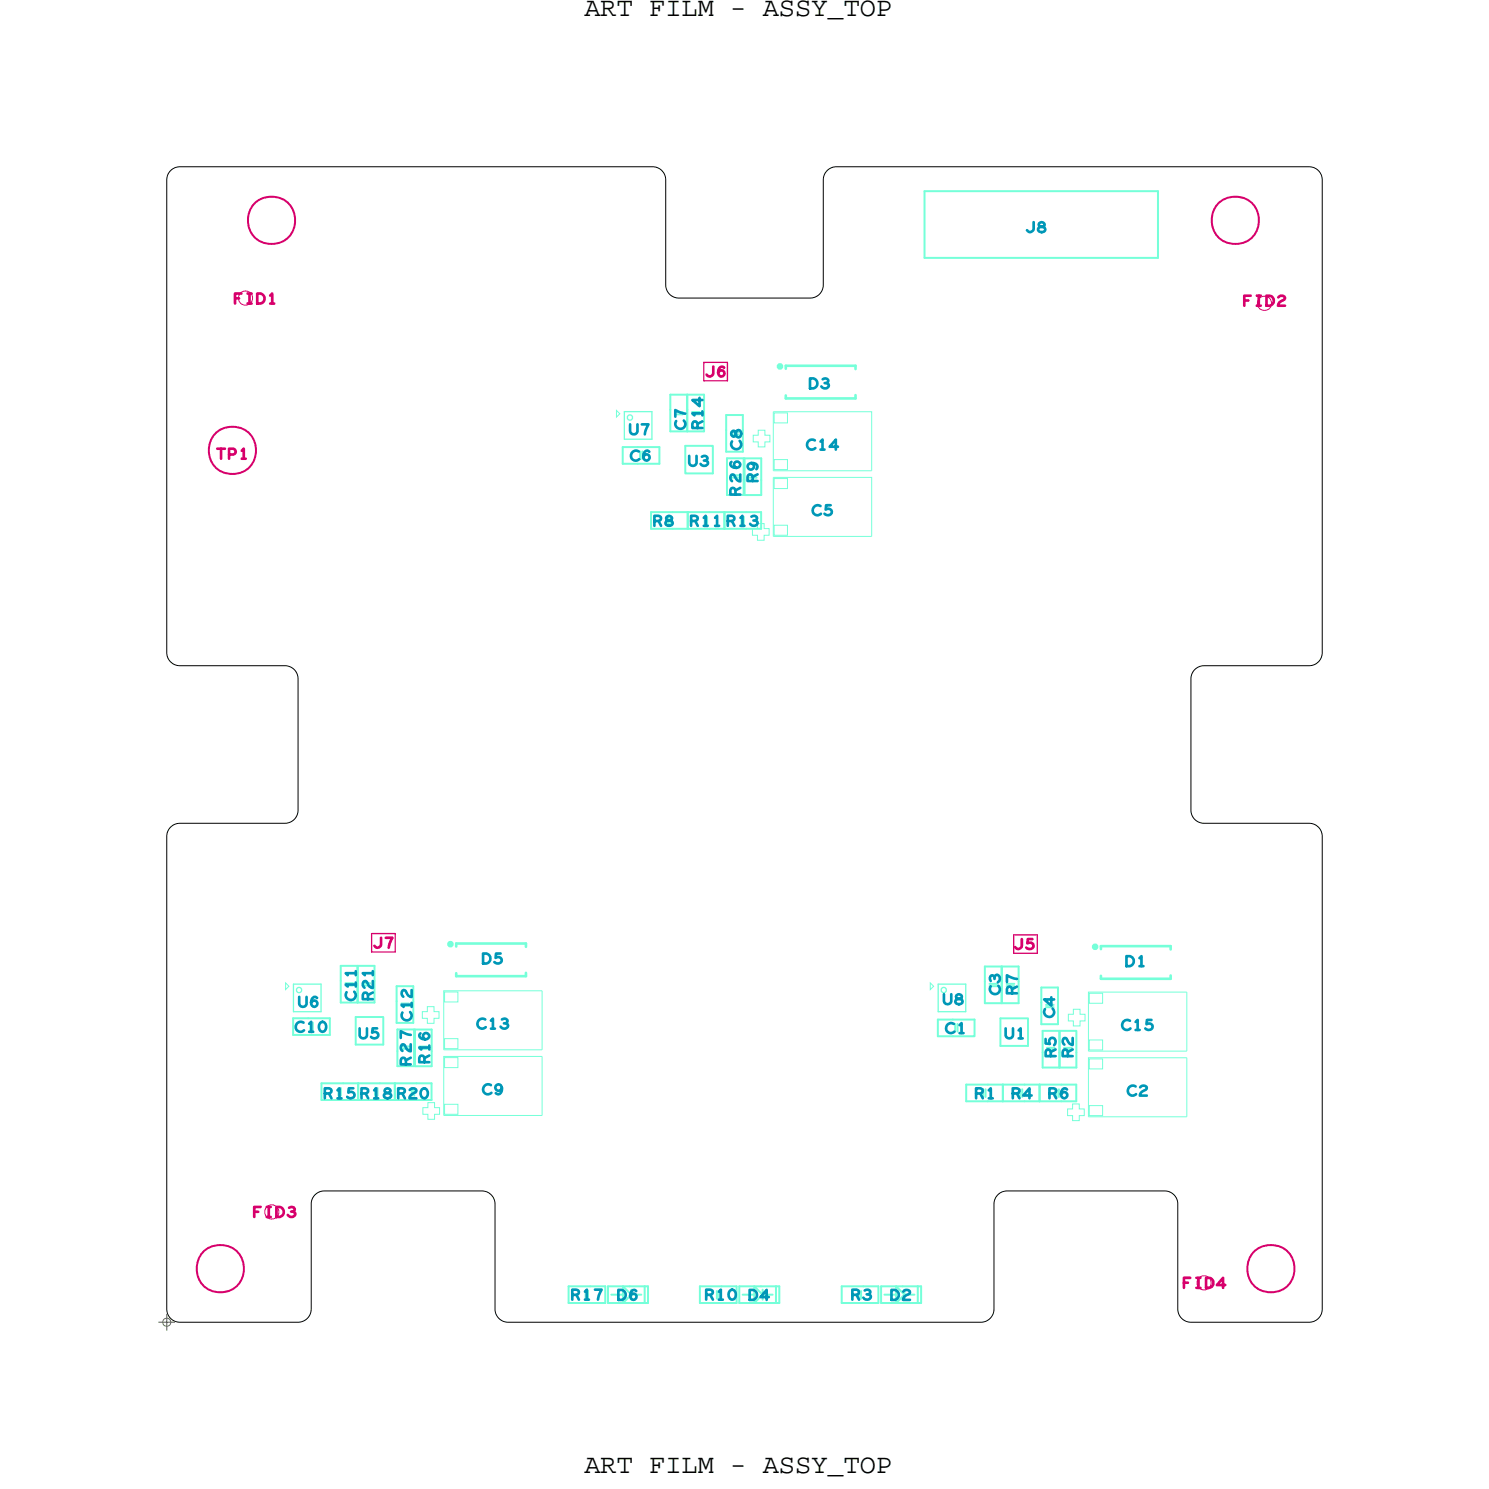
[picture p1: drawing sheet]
<svg xmlns="http://www.w3.org/2000/svg" width="113mm" height="113mm" viewBox="0 0 113 113" stroke-linecap="round" stroke-linejoin="round" font-family="sans-serif">
<!-- layer: Board Outline -->
<path d="M13 13l.3-.2 .4-.1h36a1 1 0 0 1 1 1v8.1a1 1 0 0 0 1 .9h10.1a1 1 0 0 0 .9-1v-8.1a1 1 0 0 1 1-.9h36.1a1 1 0 0 1 .9 1v36.1a1 1 0 0 1-1 .9h-8.1a1 1 0 0 0-.9 1v10.1a1 1 0 0 0 1 .9h8.1a1 1 0 0 1 .9 1v36.1a1 1 0 0 1-1 .9h-9.1a1 1 0 0 1-.9-1v-8.1a1 1 0 0 0-1-.9h-12.1a1 1 0 0 0-.9 1v8.1a1 1 0 0 1-1 .9h-36.1a1 1 0 0 1-.9-1v-8.1a1 1 0 0 0-1-.9h-12.1a1 1 0 0 0-.9 1v8.1a1 1 0 0 1-1 .9h-9.1a1 1 0 0 1-.9-1v-36.1a1 1 0 0 1 1-.9h8.1a1 1 0 0 0 .9-1v-10.1a1 1 0 0 0-1-.9h-8.1a1 1 0 0 1-.9-1v-36l.1-.4z" fill="none" stroke="#000" stroke-width=".08"/>
<!-- layer: Components -->
<g fill="none" stroke="#75ffd9" stroke-width=".08">
<path d="M46.9 31.3l.3 .2-.3 .3zM57.4 33.1h.3v-.3h.6v.3h.3v.6h-.3v.3h-.6v-.3h-.3zM57.7 39.9h.5v.4h.4v.5h-.4v.3h-.5v-.3h-.4v-.5h.4zM58.9 36.4h7.5v4.5h-7.5zM58.9 31.4h7.5v4.5h-7.5zM59 36.4h1v.8h-1zM59 31.4h1v.8h-1zM59 35h1v.8h-1zM59 40h1v.8h-1zM21.7 74.9l.3 .2-.3 .3zM32.5 76.7h.6v.3h.3v.6h-.3v.3h-.6v-.3h-.3v-.6h.3zM33.8 75.5h7.5v4.5h-7.5z"/>
<path d="M33.9 75.5h1v.8h-1zM33.9 79.1h1v.8h-1zM70.8 74.9l.3 .2-.3 .3zM81.7 76.9h.6v.3h.3v.6h-.3v.3h-.6v-.3h-.3v-.6h.3zM82.9 75.6h7.5v4.5h-7.5zM83 75.6h1v.8h-1zM83 79.2h1v.8h-1zM32.6 84h.5v.4h.4v.5h-.4v.3h-.5v-.3h-.4v-.5h.4zM33.8 80.5h7.5v4.5h-7.5zM33.9 80.5h1v.8h-1zM33.9 84.1h1v.8h-1zM81.7 84.1h.5v.4h.4v.5h-.4v.3h-.5v-.3h-.4v-.5h.4z"/>
<path d="M82.9 80.6h7.5v4.5h-7.5zM83 80.6h1v.8h-1zM83 84.2h1v.8h-1z"/>
</g>
<path d="M47.6 31.4h2.1v2.1h-2.1zM47.8 31.7l.2-.1 .2 .1v.2l-.2 .1-.2-.1zM22.4 75h2.1v2.1h-2.1zM22.6 75.3l.2-.1 .2 .1v.2l-.2 .1-.2-.1zM71.5 75h2.1v2.1h-2.1zM71.7 75.3l.2-.1 .2 .1v.2l-.2 .1-.2-.1z" fill="none" stroke="#75ffd9" stroke-width=".1"/>
<g fill="none" stroke="#75ffd9" stroke-width=".15">
<path d="M70.4 14.6h17.8v5h-17.8zM47.4 34.1h2.8v1.2h-2.8zM51 30.1h1.3v2.8h-1.3zM51.4 31.4h.6M51.4 31.6h.6M52.2 34h2.1v2.1h-2.1zM52.3 30.1h1.3v2.8h-1.3zM52.4 39v1.3M52.7 31.4h.6M52.7 31.6h.6M55.2 39v1.3h2.8v-1.3h-8.4v1.3h4.4M55.3 31.6h1.3v2.8h-1.3z"/>
<path d="M55.7 32.9h.5M55.7 33.1h.5M56.6 36.6v-1.7h-1.2v2.8h1.2M56.7 34.9h1.3v2.8h-1.3zM22.3 78.8v-1.2h2.8v1.2h-1.6M25.9 73.6h1.3v2.8h-1.3zM26.3 74.9h.6M26.3 75.1h.6M27.1 77.5h2.1v2.1h-2.1zM27.2 73.6h1.3v2.8h-1.3zM27.6 74.9h.6M27.6 75.1h.6"/>
<path d="M30.2 75.1h1.3v2.8h-1.3zM30.6 76.4h.5M30.6 76.6h.5M31.9 79.9h.6M31.9 79.7h.6M71.4 77.7h2.8v1.2h-2.8zM75 73.6h2.6v2.8h-2.6zM75.4 74.9h.5M75.4 75.1h.5M76.2 77.6h2.1v2.1h-2.1zM76.3 73.6v2.8M76.7 74.9h.5"/>
<path d="M76.7 75.1h.5M79.3 75.2h1.3v2.8h-1.3zM25.8 82.9v.5M26 82.9v.5M27.3 82.5v1.3h1.6M28.6 82.9v.5M28.8 82.9v.5M30.1 82.5v1.3h2.8v-1.3h-8.4v1.3h1.6M31.4 82.9v.5M31.5 80.1v-1.7h-1.2v2.8h1.2M31.5 82.9v.5M32.9 80.1v-1.7h-1.3v2.8h1.3"/>
<path d="M43.3 98h2.8v1.2h-2.8zM46.3 98h3.1v1.2h-3.1zM46.6 98.6h.8M47.4 98l.7 .6-.7 .6zM48.1 98.6h.7M48.1 98.2v.8M49.1 98v1.2M55 99.2h-1.7v-1.2h2.8v1.2M56.3 98h3.1v1.2h-3.1zM56.6 98.6h.8M57.4 98l.7 .6-.7 .6zM58.1 98.6h.7"/>
<path d="M58.1 98.2v.8M59.1 98v1.2M64.1 98h2.8v1.2h-2.8zM67.1 98h3.1v1.2h-3.1zM67.4 98.6h.8M68.2 98l.7 .6-.7 .6zM68.9 98.6h.7M68.9 98.2v.8M69.9 98v1.2M73.6 82.6h8.4v1.3h-8.4zM76.4 82.6v1.3M79.2 82.6v1.3"/>
<path d="M80.7 81.3v-2.8h-1.3v2.8h2.6v-2.8h-1.3v2.8"/>
</g>
<g fill="none" stroke="#d7006b" stroke-width=".15">
<circle cx="20.7" cy="16.8" r="1.81"/>
<circle cx="94.1" cy="16.8" r="1.81"/>
<circle cx="17.7" cy="34.3" r="1.81"/>
<circle cx="16.8" cy="96.6" r="1.81"/>
<circle cx="96.8" cy="96.6" r="1.81"/>
</g>
<path d="M53.6 27.6h1.8v1.4h-1.8zM28.3 71.1h1.8v1.4h-1.8zM77.2 71.2h1.8v1.4h-1.8z" fill="none" stroke="#d7006b" stroke-width=".1"/>
<g fill="none" stroke="#d7006b" stroke-width=".08">
<circle cx="18.7" cy="22.7" r=".54"/>
<circle cx="96.3" cy="23.1" r=".54"/>
<circle cx="20.7" cy="92.3" r=".54"/>
<circle cx="91.7" cy="97.7" r=".54"/>
</g>
<path d="M59.3 27.8h.1h.1v.2h-.1h-.1zM34.2 71.8h.1h.1v.2h-.1h-.1zM83.3 72h.1h.1v.2h-.1h-.1z" fill="none" stroke="#75ffd9" stroke-width=".25"/>
<path d="M59.8 28.1v-.2h5.4v.2M65.2 30.1v.2h-5.4v-.2M34.7 72.1v-.2h5.4v.2M40.1 74.1v.2h-5.4v-.2M83.8 72.3v-.2h5.4v.2M89.2 74.3v.2h-5.4v-.2" fill="none" stroke="#75ffd9" stroke-width=".2"/>
<!-- layer: Text -->
<g fill="none" stroke="#d7006b" stroke-width=".2">
<path d="M16.5 34.2h.6M16.8 34.2v.7M17.4 34.6h.4a.22 .22 0 0 0 .2-.2 .22 .22 0 0 0-.2-.2h-.4v.7M18.4 22.4h-.5v.7M18.4 34.3l.2-.1v.7M18.4 34.9h.3M18.9 22.4h.3M19 22.4v.7M19.6 22.4h.2a.39 .39 0 0 1 .3 .3 .39 .39 0 0 1-.3 .4h-.2zM20.6 22.5l.1-.1v.7M54.3 27.9v.6l-.3 .2-.2-.2M55.1 28a.33 .33 0 0 0-.4 .1 .33 .33 0 0 0 0 .4 .23 .23 0 0 0 .3 .2 .23 .23 0 0 0 .1-.4 .23 .23 0 0 0-.3 0l-.1 .1"/>
<path d="M94.8 22.9h.3M95.2 22.5h-.4v.8M95.7 23.3h.3M95.7 22.5h.3M95.9 22.5v.8M96.5 22.5h.2a.39 .39 0 0 1 .3 .4 .39 .39 0 0 1-.3 .4h-.2zM97.4 22.6a.24 .24 0 0 1 .3-.1 .24 .24 0 0 1 .1 .3 .55 .55 0 0 0-.5 .5h.6M29 71.4v.6l-.3 .2-.2-.2M29.4 71.4h.5l-.3 .8M77.8 71.5v.6l-.3 .2-.2-.2M78.6 71.5h-.3l-.1 .3a.28 .28 0 0 1 .4 .1 .28 .28 0 0 1 0 .4 .28 .28 0 0 1-.4-.1M19.8 91.9h-.4v.8"/>
<path d="M20.3 91.9h.3M20.5 91.9v.8M21.1 91.9h.2a.39 .39 0 0 1 .3 .4 .39 .39 0 0 1-.3 .4h-.2zM22 92l.2-.1 .2 .1v.2l-.1 .1M90.2 97.7h.3M90.6 97.3h-.4v.8M91.1 98.1h.3M91.1 97.3h.3M91.3 97.3v.8M91.9 97.3h.2a.39 .39 0 0 1 .3 .4 .39 .39 0 0 1-.3 .4h-.2zM93.3 97.9h-.6l.4-.6v.8"/>
</g>
<g fill="none" stroke="#0097b7" stroke-width=".2">
<path d="M78.7 16.9v.6l-.3 .2-.2-.2M79.1 17v.2l.2 .1a.24 .24 0 0 1 .2 0 .24 .24 0 0 1 .1 .3 .28 .28 0 0 1-.3 .1 .28 .28 0 0 1-.2-.3l.4-.2a.22 .22 0 0 0-.1-.3 .22 .22 0 0 0-.3 .1zM48 32.3v.6a.29 .29 0 0 0 .3 .2 .29 .29 0 0 0 .2-.2v-.6M48.6 34.4a.38 .38 0 0 0-.5 0 .38 .38 0 0 0 .1 .6 .38 .38 0 0 0 .5 0M48.9 32.3h.5l-.3 .8M49.4 34.4a.33 .33 0 0 0-.4 .1 .33 .33 0 0 0 0 .4 .23 .23 0 0 0 .3 .2 .23 .23 0 0 0 .1-.4 .23 .23 0 0 0-.3 0l-.1 .1M49.8 39.7h.4a.2 .2 0 0 0 .1-.2 .2 .2 0 0 0-.1-.2h-.4v.7M50.8 39.4v.2h.1a.24 .24 0 0 1 .2 .1 .24 .24 0 0 1 .1 .2 .28 .28 0 0 1-.3 .1 .28 .28 0 0 1-.2-.2l.5-.2a.22 .22 0 0 0-.2-.3 .22 .22 0 0 0-.2 .1zM52.1 32a.38 .38 0 0 1 0 .6 .38 .38 0 0 1-.5 0 .38 .38 0 0 1-.1-.5M52.2 31.5l-.8-.3v.5M52.5 34.7v.6a.29 .29 0 0 0 .3 .2 .29 .29 0 0 0 .2-.2v-.6M52.6 39.7h.3a.2 .2 0 0 0 .2-.2 .2 .2 0 0 0-.2-.2h-.3v.7"/>
<path d="M53.1 32.6v-.3a.2 .2 0 0 0-.2-.2 .2 .2 0 0 0-.2 .2v.3h.8M53.3 30.3v.6l-.6-.4h.8M53.5 34.8l.2-.1 .2 .1v.2l-.2 .1M53.5 31.5h-.8l.2 .1M53.6 39.4l.1-.1v.7M53.6 35.1h.2a.25 .25 0 0 1 0 .4 .25 .25 0 0 1-.4-.1v-.1M54.5 39.4l.1-.1v.7M55.4 39.7h.3a.2 .2 0 0 0 .2-.2 .2 .2 0 0 0-.2-.2h-.3v.7M55.7 35.2a.32 .32 0 0 0 .1 .4 .32 .32 0 0 0 .4 0 .23 .23 0 0 0 .2-.3 .23 .23 0 0 0-.4-.1 .23 .23 0 0 0 0 .3l.1 .1M55.8 32.8l-.1 .2a.19 .19 0 0 0 .3 .2v-.1a.24 .24 0 0 1 .1-.3 .24 .24 0 0 1 .2 0 .28 .28 0 0 1 .1 .3 .28 .28 0 0 1-.2 .2l-.2-.4zM56 37.7v-.4a.2 .2 0 0 0-.2-.1 .2 .2 0 0 0-.2 .1v.4h.8M56.3 33.6a.38 .38 0 0 1 0 .5 .38 .38 0 0 1-.5 0 .38 .38 0 0 1-.1-.5"/>
<path d="M56.4 36.1v.6a.67 .67 0 0 1-.5-.6l-.3 .1v.3l.1 .1M56.4 39.4l.1-.1v.7M57.2 35.3a.26 .26 0 0 1 .3 .3 .26 .26 0 0 1-.5 .1 .26 .26 0 0 1 .1-.4 .34 .34 0 0 1 .4 0 .34 .34 0 0 1 .1 .4M57.2 39.3h.3l.1 .1v.1l-.1 .1M57.3 36.6v-.3a.2 .2 0 0 0-.2-.2 .2 .2 0 0 0-.2 .2v.3h.8M61.7 28.8h.2a.39 .39 0 0 1 .3 .4 .39 .39 0 0 1-.3 .4h-.2zM62.1 33.5a.38 .38 0 0 0-.6 .1 .38 .38 0 0 0 .1 .5 .38 .38 0 0 0 .5 0M62.5 33.6l.1-.1v.7M62.5 38.5a.38 .38 0 0 0-.5 .1 .38 .38 0 0 0 0 .5 .38 .38 0 0 0 .5 0M62.5 34.2h.3M62.7 28.9l.2-.1 .2 .1v.2l-.2 .1M62.8 29.2h.2a.25 .25 0 0 1 0 .4 .25 .25 0 0 1-.4-.1v-.1"/>
<path d="M63.3 38.5h-.4v.3a.28 .28 0 0 1 .4 0 .28 .28 0 0 1 0 .4 .28 .28 0 0 1-.4 0l-.1-.1M63.8 34h-.6l.5-.5v.7M22.8 75.9v.6a.29 .29 0 0 0 .3 .2 .29 .29 0 0 0 .2-.2v-.6M23.1 77.9a.38 .38 0 0 0-.5 0 .38 .38 0 0 0 0 .6 .38 .38 0 0 0 .6 0M23.5 78l.2-.2v.8M24.1 76a.33 .33 0 0 0-.4 .1 .33 .33 0 0 0 0 .4 .23 .23 0 0 0 .3 .2 .23 .23 0 0 0 .1-.4 .23 .23 0 0 0-.3 0l-.1 .1M24.4 77.9a.35 .35 0 0 1 .5 .2 .35 .35 0 0 1-.2 .5 .37 .37 0 0 1-.4-.3 .37 .37 0 0 1 .1-.4zM27 75.5a.38 .38 0 0 1 0 .6 .38 .38 0 0 1-.5 0 .38 .38 0 0 1-.1-.5M27.1 74.1h-.8l.2 .2M27.1 75h-.8l.2 .1M27.4 78.3v.6a.29 .29 0 0 0 .3 .2 .29 .29 0 0 0 .2-.2v-.6M28 76.1v-.3a.2 .2 0 0 0-.2-.2 .2 .2 0 0 0-.2 .2v.3h.8"/>
<path d="M28.4 74.1h-.8l.2 .2M28.4 74.7v.5a.67 .67 0 0 1-.5-.5l-.2 .1-.1 .3 .2 .1M28.7 78.3h-.3l-.1 .3a.28 .28 0 0 1 .4 .1 .28 .28 0 0 1 0 .4 .28 .28 0 0 1-.4-.1M31.2 77.1a.38 .38 0 0 1 0 .5 .38 .38 0 0 1-.5 0 .38 .38 0 0 1-.1-.5M31.3 78.8l-.8-.3v.5M31.3 79.5v.6a.67 .67 0 0 1-.5-.6l-.3 .1v.3l.1 .1M31.3 75.4v.5a.67 .67 0 0 1-.5-.5l-.2 .1v.2l.1 .2M31.3 76.5h-.7l.1 .2M31.3 76.4v.3M32 78.7a.33 .33 0 0 0 .1 .4 .33 .33 0 0 0 .4 0 .23 .23 0 0 0 .2-.3 .23 .23 0 0 0-.4-.1 .23 .23 0 0 0 0 .4l.1 .1M32.7 79.8h-.8l.2 .1M36.8 72.6h.2a.39 .39 0 0 1 .3 .4 .39 .39 0 0 1-.3 .4h-.2z"/>
<path d="M37 77.6a.38 .38 0 0 0-.6 .1 .38 .38 0 0 0 .1 .5 .38 .38 0 0 0 .5 0M37.4 77.7l.1-.1v.7M38.1 72.6h-.3l-.1 .3a.28 .28 0 0 1 .4 .1 .28 .28 0 0 1 0 .4 .28 .28 0 0 1-.4-.1M38.2 77.6h.3l.1 .1v.1l-.1 .1M71.9 75.7v.6a.29 .29 0 0 0 .3 .2 .29 .29 0 0 0 .2-.2v-.6M72.6 78a.38 .38 0 0 0-.5 0 .38 .38 0 0 0 .1 .6 .38 .38 0 0 0 .5 0M72.8 75.8v.2l.2 .1a.24 .24 0 0 1 .2 0 .24 .24 0 0 1 .1 .3 .28 .28 0 0 1-.3 .1 .28 .28 0 0 1-.2-.3l.4-.2a.22 .22 0 0 0-.1-.3 .22 .22 0 0 0-.3 .1zM73.1 78.1l.1-.2v.8M75.7 74.4l-.1-.1h-.1l-.1 .2v.2M75.7 74.6l.1-.2a.25 .25 0 0 1 .3 0 .25 .25 0 0 1 0 .3l-.1 .1M76 75.1a.38 .38 0 0 1 0 .5 .38 .38 0 0 1-.5 0 .38 .38 0 0 1-.1-.5M76.6 78.3v.6a.29 .29 0 0 0 .3 .2 .29 .29 0 0 0 .2-.2v-.6"/>
<path d="M77.1 75.6v-.3a.2 .2 0 0 0-.2-.2 .2 .2 0 0 0-.2 .2v.3h.7M77.4 74.6l-.7-.3v.5M77.4 75.1l-.3 .2M77.6 78.5l.1-.2v.8M77.6 79.1h.3M79.6 79.1v.4h.4a.28 .28 0 0 1 0-.4 .28 .28 0 0 1 .4 0 .28 .28 0 0 1-.1 .4v.1M80.1 76v.6l-.6-.5h.8M80.2 76.8a.38 .38 0 0 1 0 .5 .38 .38 0 0 1-.6 .1 .38 .38 0 0 1 0-.5M81.7 79v.6a.67 .67 0 0 1-.5-.5l-.2 .1-.1 .2 .2 .2M85.8 72.8h.2a.39 .39 0 0 1 .3 .4 .39 .39 0 0 1-.3 .4h-.2zM86.1 77.7a.38 .38 0 0 0-.6 .1 .38 .38 0 0 0 .1 .5 .38 .38 0 0 0 .5 0M86.5 77.8l.1-.1v.7"/>
<path d="M86.5 78.4h.3M86.8 73l.1-.2v.8M86.8 73.6h.3M87.7 77.7h-.3l-.1 .3a.28 .28 0 0 1 .4 0 .28 .28 0 0 1 0 .4 .28 .28 0 0 1-.4 0l-.1-.1M24.7 83.3h.4a.2 .2 0 0 0 .1-.2 .2 .2 0 0 0-.1-.2h-.4v.7M25.7 83l.2-.1v.7M26.9 82.9h-.3l-.1 .3a.28 .28 0 0 1 .4 0 .28 .28 0 0 1 0 .4 .28 .28 0 0 1-.4 0l-.1-.1M27.5 83.3h.3a.2 .2 0 0 0 .2-.2 .2 .2 0 0 0-.2-.2h-.3v.7M28.5 83l.1-.1v.7M29.3 83v.2h.1a.24 .24 0 0 1 .3 .1 .24 .24 0 0 1 .1 .2 .28 .28 0 0 1-.4 .1 .28 .28 0 0 1-.1-.2l.4-.2a.22 .22 0 0 0-.1-.3 .22 .22 0 0 0-.3 .1zM30.3 83.3h.3a.2 .2 0 0 0 .2-.2 .2 .2 0 0 0-.2-.2h-.3v.7M30.9 81.1v-.4a.2 .2 0 0 0-.2-.1 .2 .2 0 0 0-.2 .1v.4h.8"/>
<path d="M31.2 83a.24 .24 0 0 1 .3-.1 .24 .24 0 0 1 .1 .3 .55 .55 0 0 0-.4 .4h.5M32.1 83a.35 .35 0 0 1 .5 .2 .35 .35 0 0 1-.2 .4 .37 .37 0 0 1-.4-.2 .37 .37 0 0 1 .1-.4zM32.3 80.9v-.3a.2 .2 0 0 0-.2-.2 .2 .2 0 0 0-.2 .2v.3h.8M37.4 82.6a.38 .38 0 0 0-.5 .1 .38 .38 0 0 0 0 .5 .38 .38 0 0 0 .5 0M38.2 82.9a.26 .26 0 0 1-.3 .2 .26 .26 0 0 1-.1-.4 .26 .26 0 0 1 .4 .1 .34 .34 0 0 1 0 .4 .34 .34 0 0 1-.4 .1M43.6 98.6h.3a.2 .2 0 0 0 .2-.2 .2 .2 0 0 0-.2-.2h-.3v.8M44.5 98.4l.2-.2v.8M45.3 98.2h.5l-.3 .8M47.1 98.2h.2a.39 .39 0 0 1 .4 .4 .39 .39 0 0 1-.4 .4h-.2zM48.5 98.3a.33 .33 0 0 0-.5 .1 .33 .33 0 0 0 0 .4 .23 .23 0 0 0 .3 .2 .23 .23 0 0 0 .1-.4 .23 .23 0 0 0-.3 0l-.1 .1M53.8 98.6h.3a.2 .2 0 0 0 .2-.2 .2 .2 0 0 0-.2-.2h-.3v.8M54.7 98.4l.2-.2v.8"/>
<path d="M55.6 98.3a.35 .35 0 0 1 .5 .2 .35 .35 0 0 1-.2 .5 .37 .37 0 0 1-.4-.3 .37 .37 0 0 1 .1-.4zM57.1 98.2h.2a.39 .39 0 0 1 .4 .4 .39 .39 0 0 1-.4 .4h-.2zM58.6 98.8h-.7l.5-.6v.8M64.9 98.6h.3a.2 .2 0 0 0 .2-.2 .2 .2 0 0 0-.2-.2h-.3v.8M65.9 98.3l.2-.1 .2 .1v.2l-.2 .1M67.9 98.2h.2a.39 .39 0 0 1 .4 .4 .39 .39 0 0 1-.4 .4h-.2zM68.8 98.4a.24 .24 0 0 1 .3-.2 .24 .24 0 0 1 .1 .3 .55 .55 0 0 0-.4 .5h.5M74.3 83.3h.4a.2 .2 0 0 0 .1-.2 .2 .2 0 0 0-.1-.2h-.4v.7M75.3 83l.2-.1v.7M77.1 83.3h.3a.2 .2 0 0 0 .2-.2 .2 .2 0 0 0-.2-.2h-.3v.7M78.6 83.4h-.7l.5-.5v.7M79.9 83.3h.3a.2 .2 0 0 0 .2-.2 .2 .2 0 0 0-.2-.2h-.3v.7"/>
<path d="M80 80.4v-.3a.2 .2 0 0 0-.2-.2 .2 .2 0 0 0-.2 .2v.3h.8M81.3 83a.33 .33 0 0 0-.4 0 .33 .33 0 0 0-.1 .4 .23 .23 0 0 0 .3 .2 .23 .23 0 0 0 .2-.3 .23 .23 0 0 0-.4-.1l-.1 .1M81.3 80.4v-.3a.2 .2 0 0 0-.2-.2 .2 .2 0 0 0-.2 .2v.3h.8M86.5 82.7a.38 .38 0 0 0-.5 .1 .38 .38 0 0 0 0 .5 .38 .38 0 0 0 .5 0M86.8 82.8a.24 .24 0 0 1 .3-.1 .24 .24 0 0 1 .2 .3 .55 .55 0 0 0-.5 .4h.5"/>
</g>
<!-- layer: Drawing Origin -->
<path d="M12.1 100.7h1.2M12.5 100.5l.2-.1 .2 .1 .1 .2-.1 .2-.2 .1-.2-.1-.1-.2zM12.7 100.1v1.2" fill="none" stroke="#638b3a" stroke-width=".08"/>
<g font-size="2.1">
<text x="44.5" y="1.2">ART FILM - ASSY_TOP</text>
<text x="44.5" y="112.2">ART FILM - ASSY_TOP</text>
</g>
<g font-size=".8" fill="#d7006b">
<text x="17.8" y="23.1">FID1</text>
<text x="19.2" y="92.7">FID3</text>
</g>
<g font-size=".8" fill="#75ffd9">
<text x="48" y="35.1">C6</text>
<text x="80.3" y="77.5" transform="rotate(-90 80.3 77.5)">C4</text>
</g>
<g font-size=".8" fill="#0097b7">
<text x="53.5" y="32.7" transform="rotate(-90 53.5 32.7)">R14</text>
<text x="49.7" y="40">R8</text>
<text x="52.5" y="40">R11 R13</text>
<text x="56.4" y="37.8" transform="rotate(-90 56.4 37.8)">R26</text>
<text x="57.7" y="36.8" transform="rotate(-90 57.7 36.8)">R9</text>
<text x="27.1" y="76.2" transform="rotate(-90 27.1 76.2)">C11</text>
<text x="28.4" y="76.2" transform="rotate(-90 28.4 76.2)">R21</text>
<text x="22.5" y="78.6">C10</text>
<text x="24.6" y="83.6">R15 R18 R20</text>
<text x="31.3" y="81.2" transform="rotate(-90 31.3 81.2)">R27</text>
<text x="32.7" y="81" transform="rotate(-90 32.7 81)">R16</text>
<text x="36.3" y="78.3">C13</text>
<text x="72" y="78.7">C1</text>
<text x="74.2" y="83.6">R1</text>
<text x="77" y="83.6">R4</text>
<text x="79.8" y="83.6">R6</text>
<text x="80.4" y="80.6" transform="rotate(-90 80.4 80.6)">R5</text>
<text x="81.7" y="80.6" transform="rotate(-90 81.7 80.6)">R2</text>
<text x="43.5" y="99">R17</text>
<text x="53.7" y="99">R10</text>
<text x="64.8" y="99">R3</text>
</g>
</svg>
